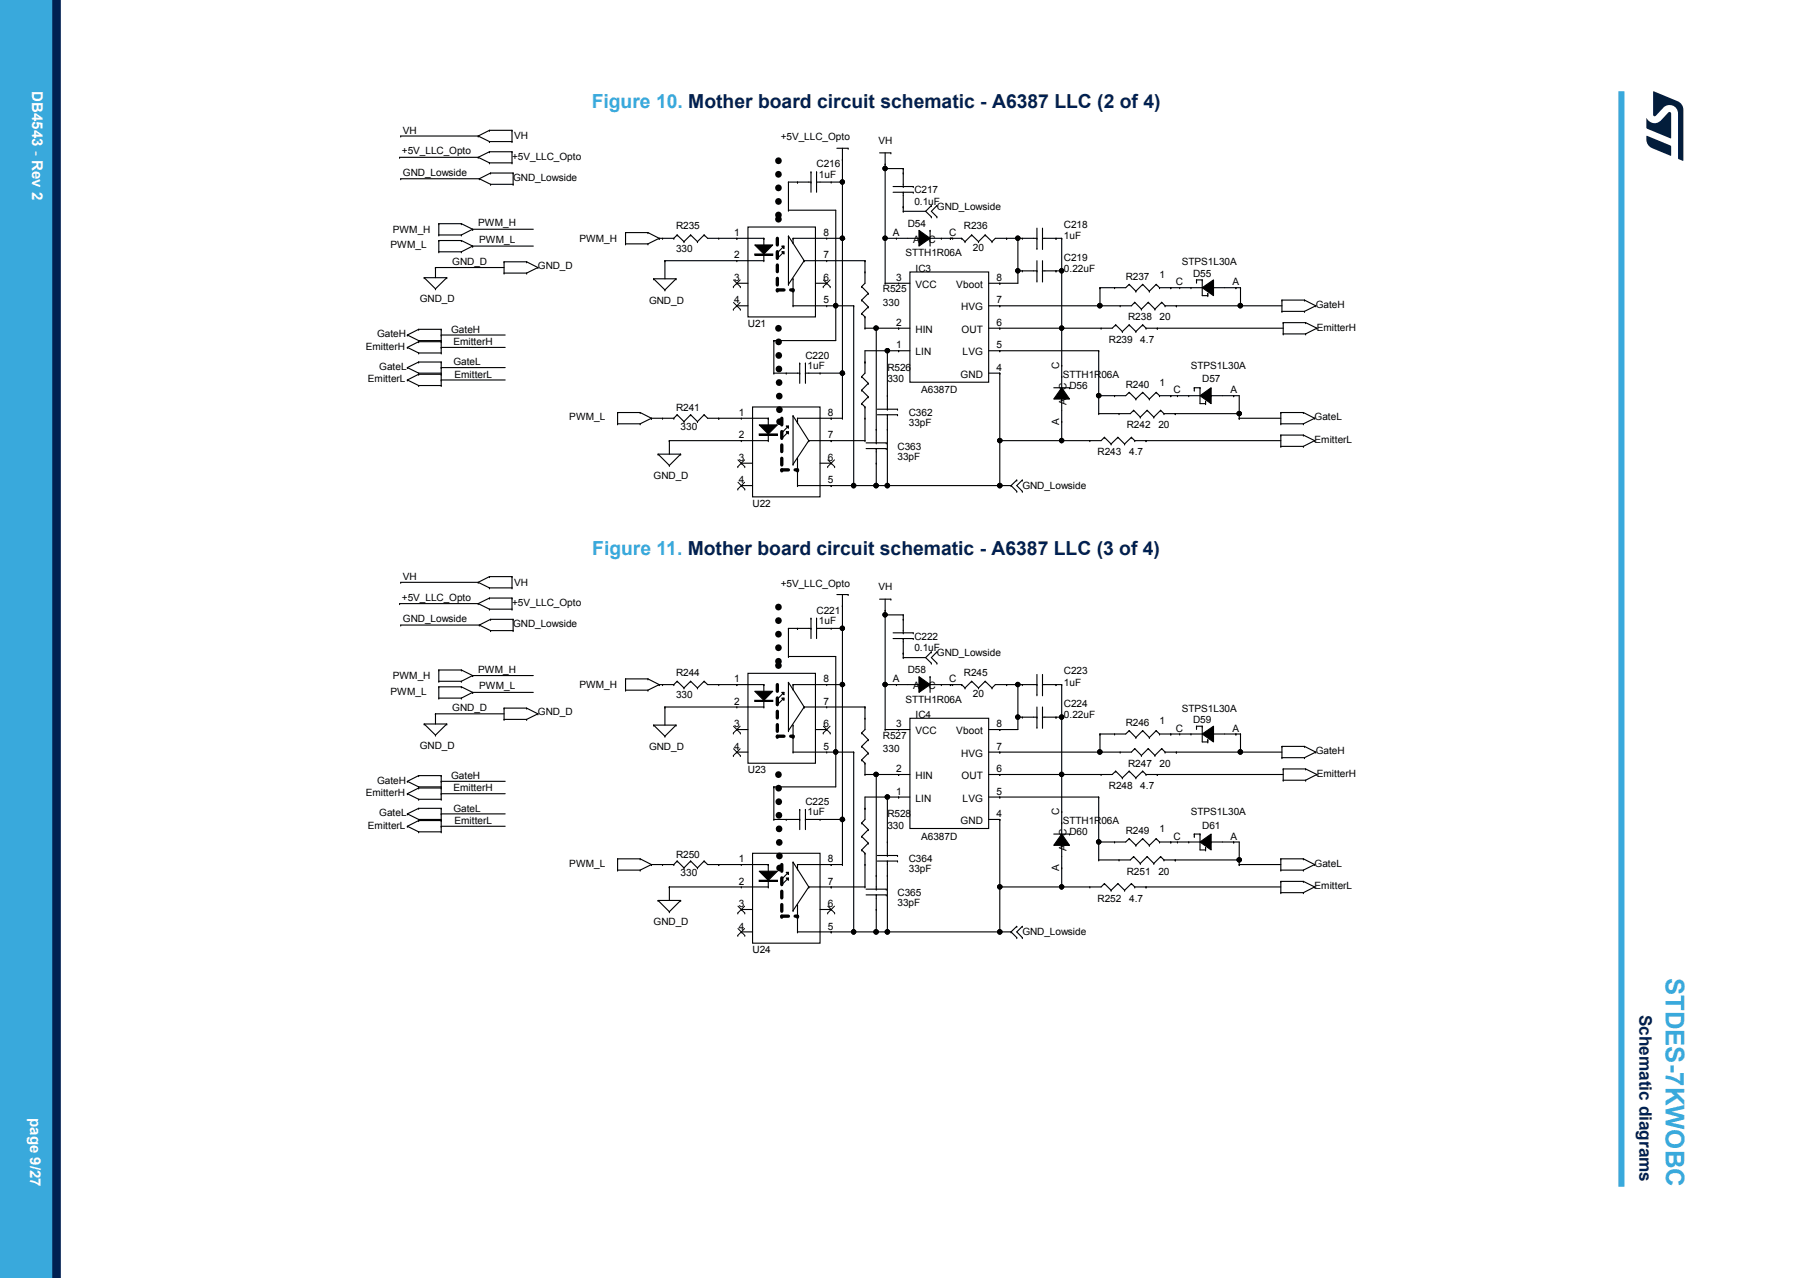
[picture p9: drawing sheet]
<svg xmlns="http://www.w3.org/2000/svg" width="297mm" height="210mm" viewBox="0 0 297 210" stroke-linecap="round" stroke-linejoin="round" font-family="sans-serif">
<path d="M127.9 26.4v9.6M127.9 53.9l.2 15.4M127.9 99.7v9.6M127.9 127.3l.2 15.3" fill="none" stroke="#000" stroke-width="1.1" stroke-dasharray="0 2.2"/>
<g fill="#000" stroke-dasharray="0 2.2">
<circle cx="127.9" cy="36" r=".55"/>
<circle cx="128.1" cy="69.3" r=".55"/>
<circle cx="127.9" cy="109.3" r=".55"/>
<circle cx="128.1" cy="142.6" r=".55"/>
</g>
<g fill="none" stroke="#000" stroke-width=".18">
<path d="M65.7 25.8h.1M65.7 25.8h12.9M65.9 29.4h12.9M65.9 22.4h12.7M65.9 22.4h.1M65.9 29.4h.1M72.1 36.8h.1M72.1 38.6h.1M72.1 39.5h.1M72.1 38.6h3.7M72.1 36.8v1.8M72.1 39.5v1.9"/>
<path d="M72.1 36.8h3.7M72.1 39.5h3.7M75.8 36.8l1.9 .9M75.8 39.5l1.9 .9M75.8 38.6h.1M75.8 36.8h.1M75.8 39.5h.1M77.7 37.7h.1M77.7 37.7h10M77.7 37.7l-1.9 .9M78.6 22.4h.1M78.6 25.8h.1"/>
<path d="M78.6 22.4l1.8 .9M78.6 25.8l1.8 1M78.8 29.4h.1M78.8 29.4l1.8 .9M80.4 21.4l-1.8 1M80.4 24.9l-1.8 .9M80.4 21.4h.1M80.4 23.3h.1M80.4 24.9h.1M80.4 26.8h.1M80.4 21.4h3.8M80.4 24.9h3.8"/>
<path d="M80.4 23.3h3.8M80.4 26.8h3.8M80.6 28.4l-1.8 1M80.6 30.3h3.7M80.6 28.4h.1M80.6 30.3h.1M80.6 28.4h3.7M84.2 21.4h.1M84.2 23.3h.1M84.2 24.9h.1M84.2 26.8h.1M84.2 21.4v1.9"/>
<path d="M84.2 24.9v1.9M84.3 28.4h.1M84.3 30.3h.1M84.3 28.4v1.9M102.8 38.2h3.7M102.8 38.2h.1M102.8 38.2v1.9M106.5 38.2h.1M106.5 38.2l1.8 1M108.3 39.2l-1.8 .9M108.3 39.2h2.4M108.3 39.2h.1"/>
<path d="M108.9 39.2h.1M110.7 39.2h.1M111.3 38.6h.1M111.3 38.6l-.6 .6M111.3 38.6l1.1 1.1M112.4 39.7h.1M113.5 38.6h.1M113.5 38.6l-1.1 1.1M113.5 38.6l1.1 1.1M114.6 39.7h.1M115.7 38.6l.6 .6h9.2M115.7 38.6h.1"/>
<path d="M115.7 38.6l-1.1 1.1M118.1 39.2h.1M121.1 39.2h.1M122.9 37.3h11.1v14.8h-11.1zM125.5 39.2h.1M125.5 39.2v3.6M129.6 34.5h7.8v21.5h-10.2M129.6 38.8l2.6 4M129.6 38.8h.1M129.6 29.9h.1M129.6 34.5h.1M129.6 29.9v4.6"/>
<path d="M129.6 38.8v7.9M129.6 29.9h3.7M130.3 39.2h8.5M130.3 39.2h.1M130.3 39.9h.1M130.3 39.2v.7M131.1 29.9h.1M133.3 29.9h.1M133.3 28.3h.1M133.3 28.3v3.3M134.2 28.3h.1M134.2 29.9h.1"/>
<path d="M134.2 28.3v3.3M134.2 29.9h4.3M135.9 39.2h.1M136.6 29.9h.1M137.5 24.4h1.9M138.5 26.2h.1M138.5 39.2h.1M138.5 29.9h.1M138.5 24.4v44.3M138.8 39.2h.1M139.4 24.4h.1M144.6 25.1h1.8"/>
<path d="M145.5 27h.1M145.5 39.2h.1M145.5 27.7h.1M145.5 25.1v21.4M145.5 39.2h5.5M145.5 27.7h3M146.4 25.1h.1M146.8 31.6h3.3M146.8 30.7h3.3M147.3 39.2h.1M148.5 34.7h3.6M148.5 30.7h.1"/>
<path d="M148.5 31.6h.1M148.5 28.4h.1M148.5 34h.1M148.5 27.7h.1M148.5 34.7h.1M148.5 27.7v3M148.5 31.6v3.1M150.1 31.6h.1M150.1 30.7h.1M151 37.9l1.9 1.3-1.9 1.2zM151 39.2h.1M152.1 34.7l1 .9"/>
<path d="M152.9 37.9h.1M152.9 39.2h5.2M152.9 37.9v2.5M153.1 33.8l-1 .9M153.1 33.8h.1M153.1 35.6h.1M154 35.6h.1M154 33.8h.1M154 33.8l-.9 .9 .9 .9M154.7 39.2h.1M156.2 39.2h.1M156.6 39.2h.1"/>
<path d="M158.1 39.2h.1M158.1 39.2l.5 .5M158.6 39.7h.1M159.7 38.6l1.1 1.1M159.7 38.6h.1M159.7 38.6l-1.1 1.1M160.8 39.7h.1M161.9 38.6h.1M161.9 38.6l-1.1 1.1M161.9 38.6l1.1 1.1M163 39.7h.1M165.4 39.2h.1"/>
<path d="M167.3 39.2h.1M167.3 39.2v7.3h-4.8M168 39.2h.1M170.4 39.2h-6.8l-.6 .5M170.4 39.2h.1M170.4 37.5v3.3M171.3 39.2h.1M171.3 37.5v3.3M171.3 39.2h3.2M173.6 39.2h.1M174.5 39.2h.1M174.5 39.2v24.5"/>
<path d="M67 55.1h.1M67 57.1h.1M67 55.1l1.8 .9M67 57.1l1.8 .9M68.8 54.1l-1.8 1M68.8 56.1l-1.8 1M68.8 59.5l-1.8 .9M68.8 54.1h.1M68.8 56h.1M68.8 56.1h.1M68.8 58h.1M68.8 59.5h.1"/>
<path d="M68.8 54.1h3.7M68.8 56.1h3.7M68.8 59.5h3.7M68.8 56h3.7M68.8 58h3.7M69.7 45.6h3.7M69.7 45.6h.1M69.7 45.6l1.9 1.9M71.6 47.5h.1M71.6 44h.1M71.6 44v1.6M71.6 44h11.2"/>
<path d="M72.1 41.4h.1M72.1 41.4h3.7M72.5 54.1h.1M72.5 56h.1M72.5 56.1h.1M72.5 58h.1M72.5 59.5h.1M72.5 55.1h.1M72.5 57.1h.1M72.5 54.1v1.9M72.5 56.1v1.9M72.5 59.5v1.8"/>
<path d="M72.5 55.1h10.5M72.5 57.1h10.5M73.4 45.6h.1M73.4 45.6l-1.8 1.9M75.8 41.4h.1M77.7 40.4h.1M77.7 40.4h10M77.7 40.4l-1.9 1M82.8 44.9h3.8M82.8 44.9h.1M82.8 43h.1M82.8 43v1.9"/>
<path d="M82.8 43h3.8M86.6 44.9h.1M86.6 43h.1M86.6 43l1.8 1M88.4 44h.1M88.4 44l-1.8 .9M102.8 40.1h.1M102.8 40.1h3.7M106.5 40.1h.1M107.4 45.8h3.7M107.4 45.8h.1M107.4 45.8l1.9 1.8"/>
<path d="M109.3 47.6h.1M109.3 42.8h.1M109.3 42.8v3M109.3 42.8h16.2M111.1 45.8h.1M111.1 45.8l-1.8 1.8M121.1 46.5h1.8M121.1 50.3h1.8M121.1 46.5h.1M121.1 50.3h.1M121.1 42.8h.1M124.1 40.3h2.9l-1.5 1.4z"/>
<path d="M124.1 41.7h2.9v.2h-2.9zM124.1 41.8h2.9M125.5 42.8h.1M127.2 56h.1M127.2 56v5.3M127.8 42.5h.1M127.8 41.6h.1M128.5 40.4h.4v.4zM128.5 41.4h.4v.3zM128.9 41.4l-1.1 1.1M128.9 40.4l-1.1 1.2M129.6 46.7h.1"/>
<path d="M130.3 50.3h10M130.3 50.3h.1M130.3 45.8h.1M130.3 45.8v4.5M131.4 59.7h.1M131.4 59.7v3.3M132.2 42.8h.1M132.2 42.8h10M132.2 42.8l-2.6 3.9M132.4 59.7h.1M132.4 59.7v3.3M134 46.5h1.9"/>
<path d="M135.9 42.8h.1M135.9 46.5h.1M135.9 50.3h.1M137.4 50.3h.1M140.3 50.3h.1M140.3 50.3v29.5M141.6 47.1h.1M141.6 49.3h.1M141.6 51.5h.1M141.6 47.1l1.1 1.1M141.6 49.3l1.1 1.1M141.6 51.5l.6 .6"/>
<path d="M142.2 52.1h.1M142.2 44.7h.1M142.2 53.9h.1M142.2 59.5h.1M142.2 42.8h.1M142.2 53.9h7.4M142.2 42.8v3.7l-.6 .6M142.2 52.1v1.8M142.7 48.2h.1M142.7 50.4h.1M142.7 48.2l-1.1 1.1M142.7 50.4l-1.1 1.1"/>
<path d="M144 53.9h.1M144 53.9v18.9M145.5 46.5h.1M145.5 46.5h4.1M145.8 57.6h.1M145.8 57.6v9.6M147.7 57.6h.1M147.7 53.9h.1M147.7 46.5h.1M149.6 44.7h12.9v18.1h-12.9zM149.6 57.6h-7.4v3.7l-.6 .6M162.5 57.6h18.1"/>
<path d="M164.3 46.5h.1M164.3 57.6h.1M164.3 53.9h.1M164.3 50.3h.1M167.3 44.5h3.1M167.3 44.5h.1M168 44.5h.1M170.4 46.2h.1M170.4 44.5h.1M170.4 40.8h.1M170.4 42.8v3.4M171.3 44.5h.1"/>
<path d="M171.3 46.2h.1M171.3 40.8h.1M171.3 42.8v3.4M171.3 44.5h3.2M173.6 44.5h.1M174.5 44.5h.1M174.5 53.9h.1M180.6 57.6h.1M180.6 57.6v10.4M180.8 47.3h.1M180.8 50.3h.1M180.8 47.3v3"/>
<path d="M181 53.9h.1M183.2 47.3h.1M183.4 53.4l-.6 .5h-20.3M183.4 53.4h.1M183.4 53.4l1.1 1.1M184.1 50.3h.1M184.5 54.5h.1M185.6 53.4l-1.1 1.1M185.6 53.4h.1M185.6 46.7h.1M185.6 53.4l1.1 1.1M185.6 46.7l1.1 1.1"/>
<path d="M185.6 46.7l-.6 .6h-4.2M186.5 49.7l-.5 .6h-23.5M186.5 49.7h.1M186.5 49.7l1.1 1.1M186.7 54.5h.1M186.7 47.8h.1M187.6 50.8h.1M187.8 53.4h.1M187.8 46.7h.1M187.8 53.4l.6 .5M187.8 46.7l1.1 1.1M187.8 53.4l-1.1 1.1"/>
<path d="M187.8 46.7l-1.1 1.1M188.4 53.9h.1M188.4 53.9h22.5M188.7 49.7h.1M188.7 49.7l1.1 1.1M188.7 49.7l-1.1 1.1M188.9 47.8h.1M189.8 50.8h.1M190 46.7h.1M190 46.7l.6 .6M190 46.7l-1.1 1.1M190.2 53.9h.1"/>
<path d="M190.6 47.3h.1M190.6 47.3h7M190.9 49.7l-1.1 1.1M190.9 49.7h.1M190.9 49.7l.6 .6M191.5 50.3h.1M191.5 50.3h19.2M192.4 47.3h.1M193.3 50.3h.1M193.9 47.3h.1M195.7 47.3h.1M196.7 46h.9"/>
<path d="M196.7 46h.1M196.7 46.4h.1M196.7 46v.4M197.6 47.3l1.9-1.3v2.6zM197.6 46h.1M197.6 46v2.6h.9M198.5 48.6h.1M198.5 48.2h.1M198.5 48.2v.4M199.5 47.3h.1M199.5 47.3h4.4M203.1 47.3h.1"/>
<path d="M203.9 47.3h.1M203.9 50.3h.1M203.9 47.3v3M210.7 51.2h3.7M210.7 51.2h.1M210.7 49.3h.1M210.7 49.3v1.9M210.7 49.3h3.7M210.9 54.9h3.7M210.9 54.9h.1M210.9 53h.1M210.9 53v1.9"/>
<path d="M210.9 53h3.7M214.4 51.2h.1M214.4 49.3h.1M214.4 49.3l1.9 1M214.6 54.9h.1M214.6 53h.1M214.6 53l1.8 .9M216.3 50.3h.1M216.3 50.3l-1.9 .9M216.4 53.9h.1M216.4 53.9l-1.8 1M67 60.4h.1"/>
<path d="M67 62.4h.1M67 60.4l1.8 .9M67 62.4l1.8 1M68.8 61.5l-1.8 .9M68.8 61.3h.1M68.8 61.5h.1M68.8 63.4h.1M68.8 61.5h3.7M68.8 61.3h3.7M68.8 63.4h3.7M72.5 61.3h.1M72.5 61.5h.1"/>
<path d="M72.5 63.4h.1M72.5 60.4h.1M72.5 62.4h.1M72.5 61.5v1.9M72.5 60.4h10.5M72.5 62.4h10.5M101.5 67.8h.1M101.5 69.6h.1M101.5 69.6h3.7M101.5 67.8v1.8M101.5 67.8h3.7M105.2 69.6h.1"/>
<path d="M105.2 67.8h.1M105.2 67.8l1.9 .9M107.1 68.7l-1.9 .9M107.1 68.7h.1M107.1 68.7h3.6M108.2 74.6h3.7M108.2 74.6h.1M108.2 74.6l1.8 1.9M108.9 68.7h.1M110 72.4h16.3M110 76.5h.1M110 72.4h.1"/>
<path d="M110 72.4v2.2M110.7 68.7h.1M111.3 68.2h.1M111.3 68.2l-.6 .5M111.3 68.2l1.1 1.1M111.9 74.6h.1M111.9 74.6l-1.9 1.9M112.4 69.3h.1M113.5 68.2h.1M113.5 68.2l-1.1 1.1M113.5 68.2l1.1 1.1M114.6 69.3h.1"/>
<path d="M115.7 68.2l.6 .5h10M115.7 68.2h.1M115.7 68.2l-1.1 1.1M118.1 68.7h.1M121.8 68.7h.1M121.8 76.1h.1M121.8 79.8h.1M121.8 72.4h.1M121.8 79.8h1.9M121.8 76.1h1.9M123.7 66.9h11.1v14.7h-11.1zM124.8 69.8h3l-1.5 1.5z"/>
<path d="M124.8 71.3h3v.2h-3zM124.8 71.4h3M126.3 68.7h.1M126.3 72.4h.1M126.3 68.7v3.7M127.2 61.3h4.2M127.2 61.3h.1M128.5 72h.1M128.5 71.1h.1M129.2 70h.4v.4zM129.2 70.9h.4v.4zM129.2 61.3h.1"/>
<path d="M129.6 70.9l-1.1 1.1M129.6 70l-1.1 1.1M130.3 68.3l2.6 4.1M130.3 68.3h.1M130.3 76.3h.1M130.3 68.3v8M131.1 68.7h.1M131.1 69.5h.1M131.1 79.8h.1M131.1 75.4h.1M131.1 68.7v.8M131.1 75.4v4.4"/>
<path d="M131.1 68.7h7.4M131.1 79.8h35.1M131.4 61.3h.1M132.4 61.3h6.4M132.4 61.3h.1M132.9 72.4h.1M132.9 72.4h9.3M132.9 72.4l-2.6 3.9M134.8 61.3h.1M134.8 76.1h1.8M136.6 72.4h.1M136.6 76.1h.1"/>
<path d="M136.6 79.8h.1M136.6 68.7h.1M138.5 61.3h.1M138.5 68.7h.1M138.8 61.3h.1M140.3 79.8h.1M141.6 61.9h.1M141.6 64.1h.1M141.6 66.3h.1M141.6 61.9l1.1 1.1M141.6 64.1l1.1 1.1M141.6 66.3l.6 .6"/>
<path d="M142.2 66.9h.1M142.2 68.7h.1M142.2 72.4h.1M142.2 66.9v5.5M142.4 73.7h3.3M142.4 72.8h3.3M142.7 63h.1M142.7 65.2h.1M142.7 63l-1.1 1.1M142.7 65.2l-1.1 1.1M144 72.8h.1M144 73.7h.1"/>
<path d="M144 70.6h.1M144 76.1h.1M144 79.8h.1M144 73.7v6.1M144.2 68.2h3.3M144.2 67.2h3.3M145.7 73.7h.1M145.7 72.8h.1M145.8 67.2h.1M145.8 68.2h.1M145.8 65h.1M145.8 70.6h.1"/>
<path d="M145.8 79.8h.1M145.8 68.2v11.6M147.5 68.2h.1M147.5 67.2h.1M162.5 61.3h1.8M164.3 61.3h.1M164.3 79.8h.1M164.3 61.3v18.5M166.2 79.8h.1M166.2 79.8l.9 .9M167.1 78.9h.1M167.1 78.9l-.9 .9"/>
<path d="M168 78.9h.1M168 78.9l-.9 .9 .9 .9M173.2 63.7h2.6M174.5 63.7l1.3 1.9h-2.6zM174.5 65.6h.1M174.5 61.9h.1M174.5 69.3h.1M174.5 60h.1M174.5 72.4h.1M174.5 72.6h.1M174.5 65.6v7M175.8 63.7h.1"/>
<path d="M179.1 72.4h.1M180.6 65h.1M180.6 68h.1M181.5 71.9l-.5 .5h-16.7M181.5 71.9h.1M181.5 71.9l1.1 1.1M182.6 73h.1M183.2 65h.1M183.7 71.9l-1.1 1.1M183.7 71.9h.1M183.7 71.9l1.1 1.1M183.9 68h.1"/>
<path d="M184.8 73h.1M185.6 64.5h.1M185.6 64.5l1.1 1.1M185.6 64.5l-.6 .5h-4.4M186 71.9l-1.2 1.1M186 71.9h.1M186 71.9l.5 .5M186.3 67.4l-.5 .6h-5.2M186.3 67.4h.1M186.3 67.4l1.1 1.1M186.5 72.4h.1M186.5 72.4h24"/>
<path d="M186.7 65.6h.1M187.4 68.5h.1M187.8 64.5h.1M187.8 64.5l1.1 1.1M187.8 64.5l-1.1 1.1M188.4 72.4h.1M188.5 67.4l-1.1 1.1M188.5 67.4h.1M188.5 67.4l1.1 1.1M188.9 65.6h.1M189.6 68.5h.1M190 64.5h.1"/>
<path d="M190 64.5l.6 .5M190 64.5l-1.1 1.1M190.6 65h.1M190.6 65h6.6M190.8 67.4h.1M190.8 67.4l.5 .6M190.8 67.4l-1.2 1.1M191.3 68h.1M191.3 68h12.4M192.4 65h.1M193.2 68h.1M193.5 65h.1"/>
<path d="M195.4 65h.1M196.3 63.7h.1M196.3 64.1h.1M196.3 63.7v.4M196.3 63.7h.9M197.2 65l1.9-1.3v2.6zM197.2 63.7h.1M197.2 63.7v2.6h.9M198.1 66.3h.1M198.1 65.9h.1M198.1 65.9v.4M199.1 65h.1"/>
<path d="M199.1 65h4.6v3.7M202.8 65h.1M203.7 68h.1M203.7 68.7h.1M203.7 68.7h6.8M210.5 69.6h3.7M210.5 73.3h3.7M210.5 69.6h.1M210.5 67.8h.1M210.5 73.3h.1M210.5 71.5h.1M210.5 67.8h3.7"/>
<path d="M210.5 67.8v1.8M210.5 71.5v1.8M210.5 71.5h3.7M214.2 69.6h.1M214.2 67.8h.1M214.2 73.3h.1M214.2 71.5h.1M214.2 67.8l1.9 .9M214.2 71.5l1.9 .9M216.1 68.7h.1M216.1 72.4h.1M216.1 68.7l-1.9 .9"/>
<path d="M216.1 72.4l-1.9 .9M65.7 99.2h.1M65.7 99.2h12.9M65.9 95.7h12.7M65.9 95.7h.1M78.6 95.7h.1M78.6 99.2h.1M78.6 95.7l1.8 .9M78.6 99.2l1.8 .9M80.4 94.7l-1.8 1M80.4 98.3l-1.8 .9M80.4 94.7h.1"/>
<path d="M80.4 96.6h.1M80.4 98.3h.1M80.4 94.7h3.8M80.4 98.3h3.8M80.4 96.6h3.8M84.2 94.7h.1M84.2 96.6h.1M84.2 98.3h.1M84.2 94.7v1.9M84.2 98.3v1.8M137.5 97.7h1.9M138.5 99.6h.1"/>
<path d="M138.5 97.7v44.4M139.4 97.7h.1M144.6 98.5h1.8M145.5 98.5v21.4M146.4 98.5h.1M167.1 80.7h.1M168 80.7h.1M65.9 102.7h12.9M65.9 102.7h.1M69.7 119h3.7M69.7 119h.1M69.7 119l1.9 1.8"/>
<path d="M71.6 117.3h.1M71.6 117.3v1.7M71.6 117.3h11.2M72.1 110.1h.1M72.1 111.9h.1M72.1 112.9h.1M72.1 114.7h.1M72.1 110.1v1.8M72.1 112.9v1.8M72.1 111.9h3.7M72.1 114.7h3.7M72.1 110.1h3.7"/>
<path d="M72.1 112.9h3.7M73.4 119h.1M73.4 119l-1.8 1.8M75.8 110.1l1.9 .9M75.8 112.9l1.9 .9M75.8 111.9h.1M75.8 110.1h.1M75.8 114.7h.1M75.8 112.9h.1M77.7 111h.1M77.7 113.8h.1M77.7 111h10"/>
<path d="M77.7 113.8h10M77.7 111l-1.9 .9M77.7 113.8l-1.9 .9M78.8 102.7h.1M78.8 102.7l1.8 .9M80.4 100.1h.1M80.4 100.1h3.8M80.6 101.8l-1.8 .9M80.6 103.6h3.7M80.6 101.8h.1M80.6 103.6h.1M80.6 101.8h3.7"/>
<path d="M82.8 118.2h3.8M82.8 118.2h.1M82.8 116.4h.1M82.8 116.4v1.8M82.8 116.4h3.8M84.2 100.1h.1M84.3 101.8h.1M84.3 103.6h.1M84.3 101.8v1.8M86.6 118.2h.1M86.6 116.4h.1M86.6 116.4l1.8 .9"/>
<path d="M88.4 117.3h.1M88.4 117.3l-1.8 .9M102.8 111.6h3.7M102.8 111.6h.1M102.8 113.4h.1M102.8 111.6v1.8M102.8 113.4h3.7M106.5 113.4h.1M106.5 111.6h.1M106.5 111.6l1.8 .9M107.4 119.1h3.7M107.4 119.1h.1"/>
<path d="M107.4 119.1l1.9 1.9M108.3 112.5l-1.8 .9M108.3 112.5h2.4M108.3 112.5h.1M108.9 112.5h.1M109.3 116.2h.1M109.3 116.2v2.9M109.3 116.2h16.2M110.7 112.5h.1M111.1 119.1h.1M111.1 119.1l-1.8 1.9M111.3 111.9h.1"/>
<path d="M111.3 111.9l-.6 .6M111.3 111.9l1.1 1.1M112.4 113h.1M113.5 111.9h.1M113.5 111.9l-1.1 1.1M113.5 111.9l1.1 1.1M114.6 113h.1M115.7 111.9l.6 .6h9.2M115.7 111.9h.1M115.7 111.9l-1.1 1.1M118.1 112.5h.1M121.1 119.9h1.8"/>
<path d="M121.1 112.5h.1M121.1 119.9h.1M121.1 116.2h.1M122.9 110.6h11.1v14.8h-11.1zM124.1 113.6h2.9l-1.5 1.5zM124.1 115.1h2.9v.2h-2.9zM124.1 115.2h2.9M125.5 112.5h.1M125.5 116.2h.1M125.5 112.5v3.7M127.8 115.8h.1M127.8 114.9h.1"/>
<path d="M128.5 113.8h.4v.4zM128.5 114.7h.4v.4zM128.9 114.7l-1.1 1.1M128.9 113.8l-1.1 1.1M129.6 107.9h7.8v21.4h-10.2M129.6 112.1l2.6 4.1M129.6 112.1h.1M129.6 103.3h.1M129.6 107.9h.1M129.6 103.3v4.6M129.6 112.1v8M129.6 103.3h3.7"/>
<path d="M130.3 112.5h8.5M130.3 112.5h.1M130.3 113.2h.1M130.3 119.1h.1M130.3 112.5v.7M130.3 119.1v4.5M131.1 103.3h.1M132.2 116.2h.1M132.2 116.2h10M132.2 116.2l-2.6 3.9M133.3 103.3h.1M133.3 101.6h.1"/>
<path d="M133.3 101.6v3.3M134 119.9h1.9M134.2 101.6h.1M134.2 103.3h.1M134.2 101.6v3.3M134.2 103.3h4.3M135.9 116.2h.1M135.9 119.9h.1M135.9 112.5h.1M136.6 103.3h.1M138.5 112.5h.1M138.5 103.3h.1"/>
<path d="M138.8 112.5h.1M142.2 118h.1M142.2 116.2h.1M142.2 116.2v3.7l-.6 .5M145.5 100.3h.1M145.5 119.9h.1M145.5 112.5h.1M145.5 101h.1M145.5 112.5h5.5M145.5 119.9h4.1M145.5 101h3M146.8 104.9h3.3"/>
<path d="M146.8 104h3.3M147.3 112.5h.1M147.7 119.9h.1M148.5 108.1h3.6M148.5 104h.1M148.5 104.9h.1M148.5 101.8h.1M148.5 107.3h.1M148.5 101h.1M148.5 108.1h.1M148.5 101v3M148.5 104.9v3.2"/>
<path d="M149.6 118h12.9v18.1h-12.9zM150.1 104.9h.1M150.1 104h.1M151 111.2l1.9 1.3-1.9 1.3zM151 112.5h.1M152.1 108.1l1 .9M152.9 111.2h.1M152.9 111.2v2.6M152.9 112.5h5.2M153.1 107.1l-1 1M153.1 107.1h.1M153.1 109h.1"/>
<path d="M154 109h.1M154 107.1h.1M154 107.1l-.9 1 .9 .9M154.7 112.5h.1M156.2 112.5h.1M156.6 112.5h.1M158.1 112.5h.1M158.1 112.5l.5 .5M158.6 113h.1M159.7 111.9l1.1 1.1M159.7 111.9h.1M159.7 111.9l-1.1 1.1"/>
<path d="M160.8 113h.1M161.9 111.9h.1M161.9 111.9l-1.1 1.1M161.9 111.9l1.1 1.1M163 113h.1M164.3 119.9h.1M165.4 112.5h.1M167.3 117.8h3.1M167.3 117.8h.1M167.3 112.5h.1M167.3 112.5v7.4h-4.8M168 117.8h.1"/>
<path d="M168 112.5h.1M170.4 112.5h-6.8l-.6 .5M170.4 119.5h.1M170.4 117.8h.1M170.4 114.2h.1M170.4 112.5h.1M170.4 110.8v3.4M170.4 116.2v3.3M171.3 117.8h.1M171.3 119.5h.1M171.3 112.5h.1M171.3 114.2h.1"/>
<path d="M171.3 110.8v3.4M171.3 116.2v3.3M171.3 112.5h3.2M171.3 117.8h3.2M173.6 117.8h.1M173.6 112.5h.1M174.5 112.5h.1M174.5 117.8h.1M174.5 112.5v24.6M196.7 119.3h.9M196.7 119.3h.1M196.7 119.7h.1"/>
<path d="M196.7 119.3v.4M197.6 119.3h.1M197.6 119.3v2.6h.9M67 128.4h.1M67 130.4h.1M67 133.7h.1M67 135.8h.1M67 128.4l1.8 .9M67 130.4l1.8 .9M67 133.7l1.8 1M67 135.8l1.8 .9M68.8 127.4l-1.8 1"/>
<path d="M68.8 129.5l-1.8 .9M68.8 132.8l-1.8 .9M68.8 134.8l-1.8 1M68.8 127.4h.1M68.8 129.3h.1M68.8 129.5h.1M68.8 131.3h.1M68.8 132.8h.1M68.8 134.7h.1M68.8 134.8h.1M68.8 136.7h.1M68.8 127.4h3.7"/>
<path d="M68.8 129.5h3.7M68.8 132.8h3.7M68.8 134.8h3.7M68.8 129.3h3.7M68.8 131.3h3.7M68.8 134.7h3.7M68.8 136.7h3.7M71.6 120.8h.1M72.5 127.4h.1M72.5 129.3h.1M72.5 129.5h.1M72.5 131.3h.1"/>
<path d="M72.5 132.8h.1M72.5 134.7h.1M72.5 134.8h.1M72.5 136.7h.1M72.5 128.4h.1M72.5 130.4h.1M72.5 133.7h.1M72.5 135.8h.1M72.5 127.4v1.9M72.5 129.5v1.8M72.5 132.8v1.9M72.5 134.8v1.9"/>
<path d="M72.5 128.4h10.5M72.5 130.4h10.5M72.5 133.7h10.5M72.5 135.8h10.5M109.3 121h.1M121.1 123.6h1.8M121.1 123.6h.1M127.2 134.7h4.2M127.2 134.7h.1M127.2 129.3h.1M127.2 129.3v5.4M129.2 134.7h.1"/>
<path d="M129.6 120.1h.1M130.3 123.6h10M130.3 123.6h.1M131.4 134.7h.1M131.4 133h.1M131.4 133v3.3M132.4 134.7h6.4M132.4 133h.1M132.4 134.7h.1M132.4 133v3.3M134.8 134.7h.1M135.9 123.6h.1"/>
<path d="M137.4 123.6h.1M138.5 134.7h.1M138.8 134.7h.1M140.3 123.6h.1M140.3 123.6v29.5M141.6 120.4h.1M141.6 122.6h.1M141.6 124.9h.1M141.6 135.2h.1M141.6 137.4h.1M141.6 139.7h.1M141.6 120.4l1.1 1.2"/>
<path d="M141.6 122.6l1.1 1.2M141.6 124.9l.6 .5M141.6 135.2l1.1 1.1M141.6 137.4l1.1 1.1M141.6 139.7l.6 .5M142.2 125.4h.1M142.2 127.3h.1M142.2 132.8h.1M142.2 125.4v1.9M142.2 127.3h7.4M142.7 121.6h.1M142.7 123.8h.1"/>
<path d="M142.7 136.3h.1M142.7 138.5h.1M142.7 121.6l-1.1 1M142.7 123.8l-1.1 1.1M142.7 136.3l-1.1 1.1M142.7 138.5l-1.1 1.2M144 127.3h.1M144 127.3v18.8M145.8 138.4h.1M145.8 131h.1M145.8 131v9.6M147.7 131h.1"/>
<path d="M147.7 127.3h.1M149.6 131h-7.4v3.7l-.6 .5M162.5 134.7h1.8M162.5 131h18.1M164.3 131h.1M164.3 127.3h.1M164.3 123.6h.1M164.3 134.7h.1M164.3 134.7v18.4M173.2 137.1h2.6M174.5 137.1l1.3 1.8h-2.6zM174.5 138.9h.1"/>
<path d="M174.5 135.2h.1M174.5 133.4h.1M174.5 127.3h.1M174.5 138.9v7M175.8 137.1h.1M180.6 138.4h.1M180.6 131h.1M180.6 131v10.3M180.8 120.6h.1M180.8 123.6h.1M180.8 120.6v3M181 127.3h.1"/>
<path d="M183.2 138.4h.1M183.2 120.6h.1M183.4 126.7l-.6 .6h-20.3M183.4 126.7h.1M183.4 126.7l1.1 1.1M184.1 123.6h.1M184.5 127.8h.1M185.6 126.7l-1.1 1.1M185.6 137.8h.1M185.6 126.7h.1M185.6 120.1h.1M185.6 137.8l1.1 1.1"/>
<path d="M185.6 126.7l1.1 1.1M185.6 120.1l1.1 1.1M185.6 137.8l-.6 .6h-4.4M185.6 120.1l-.6 .5h-4.2M186.5 123l-.5 .6h-23.5M186.5 123h.1M186.5 123l1.1 1.1M186.7 138.9h.1M186.7 127.8h.1M186.7 121.2h.1M187.6 124.1h.1M187.8 137.8h.1"/>
<path d="M187.8 126.7h.1M187.8 120.1h.1M187.8 137.8l1.1 1.1M187.8 126.7l.6 .6M187.8 120.1l1.1 1.1M187.8 137.8l-1.1 1.1M187.8 126.7l-1.1 1.1M187.8 120.1l-1.1 1.1M188.4 127.3h.1M188.4 127.3h22.5M188.7 123h.1M188.7 123l1.1 1.1"/>
<path d="M188.7 123l-1.1 1.1M188.9 138.9h.1M188.9 121.2h.1M189.8 124.1h.1M190 137.8h.1M190 120.1h.1M190 137.8l.6 .6M190 120.1l.6 .5M190 137.8l-1.1 1.1M190 120.1l-1.1 1.1M190.2 127.3h.1M190.6 138.4h.1"/>
<path d="M190.6 120.6h.1M190.6 138.4h6.6M190.6 120.6h7M190.9 123l-1.1 1.1M190.9 123h.1M190.9 123l.6 .6M191.5 123.6h.1M191.5 123.6h19.2M192.4 138.4h.1M192.4 120.6h.1M193.3 123.6h.1M193.5 138.4h.1"/>
<path d="M193.9 120.6h.1M195.4 138.4h.1M195.7 120.6h.1M196.3 137.1h.1M196.3 137.4h.1M196.3 137.1v.3M196.3 137.1h.9M197.2 138.4l1.9-1.3v2.6zM197.2 137.1h.1M197.2 137.1v2.6h.9M197.6 120.6l1.9-1.3v2.6zM198.1 139.7h.1"/>
<path d="M198.1 139.3h.1M198.1 139.3v.4M198.5 121.9h.1M198.5 121.6h.1M198.5 121.6v.3M199.1 138.4h.1M199.1 138.4h4.6v3.7M199.5 120.6h.1M199.5 120.6h4.4M202.8 138.4h.1M203.1 120.6h.1M203.9 120.6h.1"/>
<path d="M203.9 123.6h.1M203.9 120.6v3M210.7 124.5h3.7M210.7 124.5h.1M210.7 122.6h.1M210.7 122.6v1.9M210.7 122.6h3.7M210.9 128.2h3.7M210.9 128.2h.1M210.9 126.4h.1M210.9 126.4v1.8M210.9 126.4h3.7"/>
<path d="M214.4 124.5h.1M214.4 122.6h.1M214.4 122.6l1.9 1M214.6 128.2h.1M214.6 126.4h.1M214.6 126.4l1.8 .9M216.3 123.6h.1M216.3 123.6l-1.9 .9M216.4 127.3h.1M216.4 127.3l-1.8 .9M101.5 141.1h.1M101.5 143h.1"/>
<path d="M101.5 141.1v1.9M101.5 143h3.7M101.5 141.1h3.7M105.2 143h.1M105.2 141.1h.1M105.2 141.1l1.9 1M107.1 142.1l-1.9 .9M107.1 142.1h.1M107.1 142.1h3.6M108.2 148h3.7M108.2 148h.1M108.2 148l1.8 1.8"/>
<path d="M108.9 142.1h.1M110 145.7h16.3M110 149.8h.1M110 145.7h.1M110 145.7v2.3M110.7 142.1h.1M111.3 141.5h.1M111.3 141.5l-.6 .6M111.3 141.5l1.1 1.1M111.9 148h.1M111.9 148l-1.9 1.8M112.4 142.6h.1"/>
<path d="M113.5 141.5h.1M113.5 141.5l-1.1 1.1M113.5 141.5l1.1 1.1M114.6 142.6h.1M115.7 141.5l.6 .6h10M115.7 141.5h.1M115.7 141.5l-1.1 1.1M118.1 142.1h.1M121.8 142.1h.1M121.8 149.4h.1M121.8 153.1h.1M121.8 145.7h.1"/>
<path d="M121.8 153.1h1.9M121.8 149.4h1.9M123.7 140.2h11.1v14.8h-11.1zM124.8 143.2h3l-1.5 1.4zM124.8 144.6h3v.2h-3zM124.8 144.7h3M126.3 142.1h.1M126.3 145.7h.1M126.3 142.1v3.6M128.5 145.4h.1M128.5 144.5h.1M129.2 143.3h.4v.4z"/>
<path d="M129.2 144.3h.4v.3zM129.6 144.3l-1.1 1.1M129.6 143.3l-1.1 1.2M130.3 141.7l2.6 4M130.3 141.7h.1M130.3 149.6h.1M130.3 141.7v7.9M131.1 142.1h.1M131.1 142.8h.1M131.1 153.1h.1M131.1 148.7h.1M131.1 142.1v.7"/>
<path d="M131.1 148.7v4.4M131.1 142.1h7.4M131.1 153.1h35.1M132.9 145.7h.1M132.9 145.7h9.3M132.9 145.7l-2.6 3.9M134.8 149.4h1.8M136.6 145.7h.1M136.6 149.4h.1M136.6 153.1h.1M136.6 142.1h.1M138.5 142.1h.1"/>
<path d="M140.3 153.1h.1M142.2 140.2h.1M142.2 142.1h.1M142.2 145.7h.1M142.2 140.2v5.5M142.4 147h3.3M142.4 146.1h3.3M144 146.1h.1M144 147h.1M144 143.9h.1M144 149.4h.1M144 153.1h.1"/>
<path d="M144 147v6.1M144.2 141.5h3.3M144.2 140.6h3.3M145.7 147h.1M145.7 146.1h.1M145.8 140.6h.1M145.8 141.5h.1M145.8 143.9h.1M145.8 153.1h.1M145.8 141.5v11.6M147.5 141.5h.1M147.5 140.6h.1"/>
<path d="M164.3 153.1h.1M166.2 153.1h.1M166.2 153.1l.9 1M167.1 152.2h.1M167.1 154.1h.1M167.1 152.2l-.9 .9M168 154.1h.1M168 152.2h.1M168 152.2l-.9 .9 .9 1M174.5 142.6h.1M174.5 145.7h.1M174.5 145.9h.1"/>
<path d="M179.1 145.7h.1M180.6 141.3h.1M181.5 145.2l-.5 .5h-16.7M181.5 145.2h.1M181.5 145.2l1.1 1.1M182.6 146.3h.1M183.7 145.2l-1.1 1.1M183.7 145.2h.1M183.7 145.2l1.1 1.1M183.9 141.3h.1M184.8 146.3h.1M186 145.2l-1.2 1.1"/>
<path d="M186 145.2h.1M186 145.2l.5 .5M186.3 140.8l-.5 .5h-5.2M186.3 140.8h.1M186.3 140.8l1.1 1.1M186.5 145.7h.1M186.5 145.7h24M187.4 141.9h.1M188.4 145.7h.1M188.5 140.8l-1.1 1.1M188.5 140.8h.1M188.5 140.8l1.1 1.1"/>
<path d="M189.6 141.9h.1M190.8 140.8h.1M190.8 140.8l.5 .5M190.8 140.8l-1.2 1.1M191.3 141.3h.1M191.3 141.3h12.4M193.2 141.3h.1M203.7 141.3h.1M203.7 142.1h.1M203.7 142.1h6.8M210.5 143h3.7M210.5 146.7h3.7"/>
<path d="M210.5 143h.1M210.5 141.1h.1M210.5 146.7h.1M210.5 144.8h.1M210.5 141.1v1.9M210.5 144.8v1.9M210.5 141.1h3.7M210.5 144.8h3.7M214.2 143h.1M214.2 141.1h.1M214.2 146.7h.1M214.2 144.8h.1"/>
<path d="M214.2 141.1l1.9 1M214.2 144.8l1.9 .9M216.1 142.1h.1M216.1 145.7h.1M216.1 142.1l-1.9 .9M216.1 145.7l-1.9 1"/>
<circle cx="138.5" cy="29.9" r=".35"/>
<circle cx="138.5" cy="39.1" r=".35"/>
<circle cx="145.5" cy="39.1" r=".35"/>
<circle cx="145.5" cy="27.7" r=".35"/>
<circle cx="167.3" cy="39.1" r=".35"/>
<circle cx="137.3" cy="50.2" r=".36"/>
<circle cx="144" cy="53.9" r=".36"/>
<circle cx="145.9" cy="57.6" r=".36"/>
<circle cx="167.3" cy="44.5" r=".35"/>
<circle cx="174.5" cy="53.9" r=".35"/>
<circle cx="174.5" cy="44.5" r=".35"/>
<circle cx="180.8" cy="50.2" r=".37"/>
<circle cx="203.9" cy="50.2" r=".37"/>
<circle cx="138.4" cy="61.3" r=".36"/>
<circle cx="140.3" cy="79.8" r=".36"/>
<circle cx="144" cy="79.8" r=".37"/>
<circle cx="145.8" cy="79.8" r=".37"/>
<circle cx="164.3" cy="79.8" r=".37"/>
<circle cx="164.3" cy="72.4" r=".36"/>
<circle cx="174.5" cy="72.4" r=".35"/>
<circle cx="180.6" cy="65" r=".36"/>
<circle cx="203.7" cy="68" r=".36"/>
<circle cx="138.5" cy="103.2" r=".35"/>
<circle cx="138.5" cy="112.5" r=".35"/>
<circle cx="145.5" cy="101" r=".35"/>
<circle cx="145.5" cy="112.5" r=".35"/>
<circle cx="167.3" cy="117.8" r=".35"/>
<circle cx="167.3" cy="112.5" r=".35"/>
<circle cx="174.5" cy="117.8" r=".35"/>
<circle cx="137.3" cy="123.6" r=".36"/>
<circle cx="138.4" cy="134.6" r=".36"/>
<circle cx="144" cy="127.2" r=".36"/>
<circle cx="145.9" cy="131" r=".36"/>
<circle cx="174.5" cy="127.2" r=".35"/>
<circle cx="180.6" cy="138.3" r=".36"/>
<circle cx="180.8" cy="123.6" r=".37"/>
<circle cx="203.9" cy="123.6" r=".37"/>
<circle cx="140.3" cy="153.1" r=".36"/>
<circle cx="144" cy="153.1" r=".37"/>
<circle cx="145.8" cy="153.1" r=".37"/>
<circle cx="164.3" cy="153.1" r=".37"/>
<circle cx="164.3" cy="145.7" r=".36"/>
<circle cx="174.5" cy="145.7" r=".35"/>
<circle cx="203.7" cy="141.3" r=".36"/>
</g>
<g fill="#000">
<path d="M124.1 40.3h2.9l-1.5 1.4zM128.5 40.4h.4v.4zM128.5 41.4h.4v.3zM124.8 69.8h3l-1.5 1.5zM129.2 70h.4v.4zM129.2 70.9h.4v.4zM124.1 113.6h2.9l-1.5 1.5zM128.5 113.8h.4v.4zM128.5 114.7h.4v.4zM124.8 143.2h3l-1.5 1.4zM129.2 143.3h.4v.4zM129.2 144.3h.4v.3z"/>
<path d="M151 37.9l1.9 1.3-1.9 1.2z" fill-rule="evenodd"/>
<path d="M197.6 47.3l1.9-1.3v2.6z" fill-rule="evenodd"/>
<path d="M174.5 63.7l1.3 1.9h-2.6z" fill-rule="evenodd"/>
<path d="M197.2 65l1.9-1.3v2.6z" fill-rule="evenodd"/>
<path d="M151 111.2l1.9 1.3-1.9 1.3z" fill-rule="evenodd"/>
<path d="M174.5 137.1l1.3 1.8h-2.6z" fill-rule="evenodd"/>
<path d="M197.2 138.4l1.9-1.3v2.6z" fill-rule="evenodd"/>
<path d="M197.6 120.6l1.9-1.3v2.6z" fill-rule="evenodd"/>
<circle cx="138.5" cy="29.9" r=".35"/>
<circle cx="138.5" cy="39.1" r=".35"/>
<circle cx="145.5" cy="39.1" r=".35"/>
<circle cx="145.5" cy="27.7" r=".35"/>
<circle cx="167.3" cy="39.1" r=".35"/>
<circle cx="137.3" cy="50.2" r=".36"/>
<circle cx="144" cy="53.9" r=".36"/>
<circle cx="145.9" cy="57.6" r=".36"/>
<circle cx="167.3" cy="44.5" r=".35"/>
<circle cx="174.5" cy="53.9" r=".35"/>
<circle cx="174.5" cy="44.5" r=".35"/>
<circle cx="180.8" cy="50.2" r=".37"/>
<circle cx="203.9" cy="50.2" r=".37"/>
<circle cx="138.4" cy="61.3" r=".36"/>
<circle cx="140.3" cy="79.8" r=".36"/>
<circle cx="144" cy="79.8" r=".37"/>
<circle cx="145.8" cy="79.8" r=".37"/>
<circle cx="164.3" cy="79.8" r=".37"/>
<circle cx="164.3" cy="72.4" r=".36"/>
<circle cx="174.5" cy="72.4" r=".35"/>
<circle cx="180.6" cy="65" r=".36"/>
<circle cx="203.7" cy="68" r=".36"/>
<circle cx="138.5" cy="103.2" r=".35"/>
<circle cx="138.5" cy="112.5" r=".35"/>
<circle cx="145.5" cy="101" r=".35"/>
<circle cx="145.5" cy="112.5" r=".35"/>
<circle cx="167.3" cy="117.8" r=".35"/>
<circle cx="167.3" cy="112.5" r=".35"/>
<circle cx="174.5" cy="117.8" r=".35"/>
<circle cx="137.3" cy="123.6" r=".36"/>
<circle cx="138.4" cy="134.6" r=".36"/>
<circle cx="144" cy="127.2" r=".36"/>
<circle cx="145.9" cy="131" r=".36"/>
<circle cx="174.5" cy="127.2" r=".35"/>
<circle cx="180.6" cy="138.3" r=".36"/>
<circle cx="180.8" cy="123.6" r=".37"/>
<circle cx="203.9" cy="123.6" r=".37"/>
<circle cx="140.3" cy="153.1" r=".36"/>
<circle cx="144" cy="153.1" r=".37"/>
<circle cx="145.8" cy="153.1" r=".37"/>
<circle cx="164.3" cy="153.1" r=".37"/>
<circle cx="164.3" cy="145.7" r=".36"/>
<circle cx="174.5" cy="145.7" r=".35"/>
<circle cx="203.7" cy="141.3" r=".36"/>
</g>
<path d="M127.8 39.2v8.4M127.8 47.6h2.5M128.5 68.7v8.5M128.5 77.2h2.6M127.8 112.5v8.5M127.8 121h2.5M128.5 142.1v8.4M128.5 150.5h2.6" fill="none" stroke="#000" stroke-width=".55" stroke-dasharray="1.1 1.1"/>
<g fill="#000" stroke-dasharray="1.1 1.1">
<circle cx="127.8" cy="47.6" r=".27"/>
<circle cx="130.3" cy="47.6" r=".27"/>
<circle cx="128.5" cy="77.2" r=".27"/>
<circle cx="131.1" cy="77.2" r=".27"/>
<circle cx="127.8" cy="121" r=".27"/>
<circle cx="130.3" cy="121" r=".27"/>
<circle cx="128.5" cy="150.5" r=".27"/>
<circle cx="131.1" cy="150.5" r=".27"/>
</g>
<g fill="none" stroke="#000" stroke-width=".16">
<path d="M120.5 47.1h.1M120.5 50.8h.1M120.6 46l1.1 1.1M120.6 49.7l1.1 1.1M121.7 46l-1.2 1.1M121.7 49.7l-1.2 1.1M121.7 47.1h.1M121.7 50.8h.1M135.3 47.1h.1M135.3 46l1.2 1.1M136.4 46l-1.1 1.1M136.5 47.1h.1"/>
<path d="M121.3 76.7h.1M121.3 75.6l1.1 1.1M121.3 79.2l1.1 1.2M122.4 75.6l-1.1 1.1M122.4 79.2l-1.1 1.2M122.4 76.7h.1M136 76.7h.1M136.1 75.6l1.1 1.1M137.2 75.6l-1.2 1.1M137.2 76.7h.1M121.3 80.4h.1M122.4 80.4h.1"/>
<path d="M120.6 119.3l1.1 1.2M121.7 119.3l-1.2 1.2M135.3 119.3l1.2 1.2M136.4 119.3l-1.1 1.2M120.5 120.5h.1M120.5 124.2h.1M120.6 123l1.1 1.2M121.7 123l-1.2 1.2M121.7 120.5h.1M121.7 124.2h.1M135.3 120.5h.1M136.5 120.5h.1"/>
<path d="M121.3 150h.1M121.3 153.7h.1M121.3 148.9l1.1 1.1M121.3 152.6l1.1 1.1M122.4 148.9l-1.1 1.1M122.4 152.6l-1.1 1.1M122.4 150h.1M122.4 153.7h.1M136 150h.1M136.1 148.9l1.1 1.1M137.2 148.9l-1.2 1.1M137.2 150h.1"/>
</g>
<path d="M266.5 15v180" fill="none" stroke="#39a9dc" stroke-width="1"/>
<g fill="#39a9dc">
<path d="M0 0h8.6v210h-8.6z" fill-rule="evenodd"/>
<path d="M0 0h7.5v210h-7.5z" fill-rule="evenodd"/>
</g>
<path d="M9.3 0v210" fill="none" stroke="#002052" stroke-width="1.4"/>
<g fill="#001e41">
<path d="M271.7 15l4.1 1.6a1.53 1.53 0 0 1 .9 1.4v8.3l-.1 .1-.8-.3v-7.4a1.4 1.4 0 0 0-.8-1.3 1.4 1.4 0 0 0-1.5 .2l-1.3 1.4-.2 .1-.2-.1z"/>
<path d="M270.6 22.3l3.9 1.6 .2 .2v1.4l-.1 .1-3.1-1.3a1.54 1.54 0 0 1-.9-1.4z"/>
<path d="M270.6 19.4a1.48 1.48 0 0 0 2.4 .4l1.2-1.3 .2-.1 .2 .1 .1 4.2-4.1-1.6z"/>
</g>
<text font-size="4.2" fill="#39a9dc" x="273.8" y="160.7" transform="rotate(90 273.8 160.7)">STDES-7KWOBC</text>
<g font-size="3.2" fill="#39a9dc">
<text x="97.2" y="17.8">Figure 10. Mother board circuit schematic - A6387 LLC (2 of 4)</text>
<text x="97.3" y="91.2">Figure 11. Mother board circuit schematic - A6387 LLC (3 of 4)</text>
</g>
<text font-size="2.8" fill="#002052" x="269.5" y="166.8" transform="rotate(90 269.5 166.8)">Schematic diagrams</text>
<g font-size="2.5" fill="#fff">
<text x="5.3" y="15" transform="rotate(90 5.3 15)">DB4543 - Rev 2</text>
<text x="5" y="183.7" transform="rotate(90 5 183.7)">page 9/27</text>
</g>
<g font-size="1.7">
<text x="120.7" y="38.8">1</text>
<text x="135.3" y="38.8">8</text>
<text x="146.8" y="38.8">A</text>
<text x="150.1" y="39.9">A</text>
<text x="152.6" y="39.9">C</text>
<text x="156" y="38.8">C</text>
<text x="120.7" y="46.2">3</text>
<text x="120.7" y="42.4">2</text>
<text x="135.3" y="42.4">7</text>
<text x="135.3" y="46.2">6</text>
<text x="147.3" y="46.2">3</text>
<text x="150.5" y="47.3">VCC</text>
<text x="157.2" y="47.3">Vboot</text>
<text x="163.8" y="46.2">8</text>
<text x="193.2" y="46.9">C</text>
<text x="202.6" y="46.9">A</text>
<text x="120.7" y="49.9">4</text>
<text x="135.3" y="49.9">5</text>
<text x="147.3" y="53.5">2</text>
<text x="158" y="51">HVG</text>
<text x="163.8" y="53.5">6</text>
<text x="163.8" y="49.9">7</text>
<text x="147.3" y="57.2">1</text>
<text x="150.5" y="58.4">LIN</text>
<text x="150.5" y="54.7">HIN</text>
<text x="158" y="54.7">OUT</text>
<text x="158.2" y="58.4">LVG</text>
<text x="163.8" y="57.2">5</text>
<text x="157.9" y="62.1">GND</text>
<text x="163.8" y="60.9">4</text>
<text x="174.1" y="60.6" transform="rotate(-90 174.1 60.6)">C</text>
<text x="175.3" y="64" transform="rotate(-90 175.3 64)">C</text>
<text x="192.9" y="64.6">C</text>
<text x="202.2" y="64.6">A</text>
<text x="121.4" y="68.3">1</text>
<text x="136.1" y="68.3">8</text>
<text x="174.1" y="69.8" transform="rotate(-90 174.1 69.8)">A</text>
<text x="175.3" y="66.5" transform="rotate(-90 175.3 66.5)">A</text>
<text x="121.4" y="75.7">3</text>
<text x="121.4" y="72">2</text>
<text x="136.1" y="72">7</text>
<text x="136.1" y="75.7">6</text>
<text x="121.4" y="79.4">4</text>
<text x="136.1" y="79.4">5</text>
<text x="120.7" y="112.1">1</text>
<text x="135.3" y="112.1">8</text>
<text x="146.8" y="112.1">A</text>
<text x="150.1" y="113.3">A</text>
<text x="152.6" y="113.3">C</text>
<text x="156" y="112.1">C</text>
<text x="120.7" y="119.5">3</text>
<text x="120.7" y="115.8">2</text>
<text x="135.3" y="115.8">7</text>
<text x="135.3" y="119.5">6</text>
<text x="147.3" y="119.5">3</text>
<text x="163.8" y="119.5">8</text>
<text x="120.7" y="123.2">4</text>
<text x="135.3" y="123.2">5</text>
<text x="150.5" y="120.6">VCC</text>
<text x="157.2" y="120.6">Vboot</text>
<text x="158" y="124.3">HVG</text>
<text x="163.8" y="123.2">7</text>
<text x="193.2" y="120.2">C</text>
<text x="202.6" y="120.2">A</text>
<text x="147.3" y="130.6">1</text>
<text x="147.3" y="126.9">2</text>
<text x="150.5" y="131.7">LIN</text>
<text x="150.5" y="128">HIN</text>
<text x="158" y="128">OUT</text>
<text x="158.2" y="131.7">LVG</text>
<text x="163.8" y="130.6">5</text>
<text x="163.8" y="126.9">6</text>
<text x="157.9" y="135.4">GND</text>
<text x="163.8" y="134.3">4</text>
<text x="174.1" y="133.9" transform="rotate(-90 174.1 133.9)">C</text>
<text x="175.3" y="137.3" transform="rotate(-90 175.3 137.3)">C</text>
<text x="192.9" y="138">C</text>
<text x="202.2" y="138">A</text>
<text x="121.4" y="141.7">1</text>
<text x="136.1" y="141.7">8</text>
<text x="174.1" y="143.2" transform="rotate(-90 174.1 143.2)">A</text>
<text x="175.3" y="139.8" transform="rotate(-90 175.3 139.8)">A</text>
<text x="121.4" y="149.1">3</text>
<text x="121.4" y="145.4">2</text>
<text x="136.1" y="145.4">7</text>
<text x="136.1" y="149.1">6</text>
<text x="121.4" y="152.7">4</text>
<text x="136.1" y="152.7">5</text>
</g>
<g font-size="1.6">
<text x="66.2" y="22">VH</text>
<text x="84.5" y="22.9">VH</text>
<text x="128.3" y="23.1">+5V_LLC_Opto</text>
<text x="144.4" y="23.6">VH</text>
<text x="66" y="25.4">+5V_LLC_Opto</text>
<text x="66.2" y="28.9">GND_Lowside</text>
<text x="84.2" y="26.2">+5V_LLC_Opto</text>
<text x="84.3" y="29.7">GND_Lowside</text>
<text x="134.2" y="27.5">C216</text>
<text x="134.6" y="29.2">1uF</text>
<text x="150.3" y="31.8">C217</text>
<text x="150.3" y="33.6">0.1uF</text>
<text x="154" y="34.5">GND_Lowside</text>
<text x="64.2" y="40.8">PWM_L</text>
<text x="64.6" y="38.2">PWM_H</text>
<text x="78.6" y="37.2">PWM_H</text>
<text x="78.8" y="39.9">PWM_L</text>
<text x="95.2" y="39.7">PWM_H</text>
<text x="111.1" y="37.7">R235</text>
<text x="111.1" y="41.4">330</text>
<text x="149.2" y="37.3">D54</text>
<text x="158.4" y="37.7">R236</text>
<text x="159.9" y="41.2">20</text>
<text x="174.9" y="37.5">C218</text>
<text x="174.9" y="39.3">1uF</text>
<text x="74.3" y="43.5">GND_D</text>
<text x="88.4" y="44.1">GND_D</text>
<text x="148.8" y="42.1">STTH1R06A</text>
<text x="150.5" y="44.7">IC3</text>
<text x="174.9" y="42.9">C219</text>
<text x="174.9" y="44.7">0.22uF</text>
<text x="185" y="46">R237</text>
<text x="190.6" y="45.6">1</text>
<text x="194.3" y="43.6">STPS1L30A</text>
<text x="196.1" y="45.4">D55</text>
<text x="69" y="49.7">GND_D</text>
<text x="106.7" y="49.9">GND_D</text>
<text x="122.9" y="53.7">U21</text>
<text x="145.1" y="48">R525</text>
<text x="145.1" y="50.3">330</text>
<text x="185.4" y="52.7">R238</text>
<text x="190.6" y="52.7">20</text>
<text x="216.3" y="50.6">GateH</text>
<text x="60.1" y="57.5">EmitterH</text>
<text x="62" y="55.4">GateH</text>
<text x="74.2" y="54.7">GateH</text>
<text x="74.5" y="56.7">EmitterH</text>
<text x="132.4" y="58.9">C220</text>
<text x="182.3" y="56.4">R239</text>
<text x="187.4" y="56.4">4.7</text>
<text x="216.4" y="54.3">EmitterH</text>
<text x="60.5" y="62.8">EmitterL</text>
<text x="62.3" y="60.8">GateL</text>
<text x="74.5" y="60">GateL</text>
<text x="74.7" y="62.1">EmitterL</text>
<text x="132.7" y="60.6">1uF</text>
<text x="145.8" y="61">R526</text>
<text x="145.8" y="62.8">330</text>
<text x="151.4" y="64.7">A6387D</text>
<text x="174.7" y="62.1">STTH1R06A</text>
<text x="175.8" y="63.9">D56</text>
<text x="185" y="63.7">R240</text>
<text x="190.6" y="63.4">1</text>
<text x="195.7" y="60.6">STPS1L30A</text>
<text x="197.6" y="62.8">D57</text>
<text x="93.6" y="69.1">PWM_L</text>
<text x="111.1" y="67.6">R241</text>
<text x="111.9" y="70.6">330</text>
<text x="149.4" y="68.4">C362</text>
<text x="149.4" y="70">33pF</text>
<text x="185.2" y="70.4">R242</text>
<text x="190.4" y="70.4">20</text>
<text x="216.1" y="69.1">GateL</text>
<text x="147.5" y="73.9">C363</text>
<text x="147.5" y="75.6">33pF</text>
<text x="180.4" y="74.8">R243</text>
<text x="185.6" y="74.8">4.7</text>
<text x="216.1" y="72.8">EmitterL</text>
<text x="107.4" y="78.7">GND_D</text>
<text x="123.7" y="83.3">U22</text>
<text x="168" y="80.4">GND_Lowside</text>
<text x="66.2" y="95.3">VH</text>
<text x="66" y="98.7">+5V_LLC_Opto</text>
<text x="84.2" y="99.6">+5V_LLC_Opto</text>
<text x="84.5" y="96.2">VH</text>
<text x="128.3" y="96.4">+5V_LLC_Opto</text>
<text x="134.2" y="100.9">C221</text>
<text x="144.4" y="97">VH</text>
<text x="66.2" y="102.2">GND_Lowside</text>
<text x="84.3" y="103.1">GND_Lowside</text>
<text x="134.6" y="102.5">1uF</text>
<text x="150.3" y="105.1">C222</text>
<text x="150.3" y="107">0.1uF</text>
<text x="154" y="107.9">GND_Lowside</text>
<text x="64.6" y="111.6">PWM_H</text>
<text x="78.6" y="110.5">PWM_H</text>
<text x="78.8" y="113.3">PWM_L</text>
<text x="95.2" y="113">PWM_H</text>
<text x="111.1" y="111">R244</text>
<text x="149.2" y="110.6">D58</text>
<text x="158.4" y="111">R245</text>
<text x="174.9" y="110.8">C223</text>
<text x="174.9" y="112.7">1uF</text>
<text x="64.2" y="114.2">PWM_L</text>
<text x="74.3" y="116.8">GND_D</text>
<text x="88.4" y="117.5">GND_D</text>
<text x="111.1" y="114.7">330</text>
<text x="148.8" y="115.4">STTH1R06A</text>
<text x="150.5" y="118.1">IC4</text>
<text x="159.9" y="114.5">20</text>
<text x="174.9" y="116.2">C224</text>
<text x="174.9" y="118.1">0.22uF</text>
<text x="185" y="119.3">R246</text>
<text x="190.6" y="119">1</text>
<text x="194.3" y="116.9">STPS1L30A</text>
<text x="196.1" y="118.8">D59</text>
<text x="69" y="123">GND_D</text>
<text x="106.7" y="123.2">GND_D</text>
<text x="145.1" y="121.4">R527</text>
<text x="145.1" y="123.6">330</text>
<text x="185.4" y="126">R247</text>
<text x="190.6" y="126">20</text>
<text x="216.3" y="124">GateH</text>
<text x="60.1" y="130.8">EmitterH</text>
<text x="62" y="128.8">GateH</text>
<text x="74.2" y="128">GateH</text>
<text x="74.5" y="130.1">EmitterH</text>
<text x="122.9" y="127.1">U23</text>
<text x="182.3" y="129.7">R248</text>
<text x="187.4" y="129.7">4.7</text>
<text x="216.4" y="127.7">EmitterH</text>
<text x="60.5" y="136.1">EmitterL</text>
<text x="62.3" y="134.1">GateL</text>
<text x="74.5" y="133.4">GateL</text>
<text x="74.7" y="135.4">EmitterL</text>
<text x="132.4" y="132.3">C225</text>
<text x="132.7" y="133.9">1uF</text>
<text x="145.8" y="134.3">R528</text>
<text x="145.8" y="136.1">330</text>
<text x="151.4" y="138">A6387D</text>
<text x="174.7" y="135.4">STTH1R06A</text>
<text x="175.8" y="137.3">D60</text>
<text x="185" y="137.1">R249</text>
<text x="190.6" y="136.7">1</text>
<text x="195.7" y="133.9">STPS1L30A</text>
<text x="197.6" y="136.1">D61</text>
<text x="93.6" y="142.4">PWM_L</text>
<text x="111.1" y="140.9">R250</text>
<text x="111.9" y="143.9">330</text>
<text x="149.4" y="141.7">C364</text>
<text x="149.4" y="143.4">33pF</text>
<text x="185.2" y="143.7">R251</text>
<text x="190.4" y="143.7">20</text>
<text x="216.1" y="142.4">GateL</text>
<text x="147.5" y="147.2">C365</text>
<text x="147.5" y="148.9">33pF</text>
<text x="180.4" y="148.2">R252</text>
<text x="185.6" y="148.2">4.7</text>
<text x="216.1" y="146.1">EmitterL</text>
<text x="107.4" y="152">GND_D</text>
<text x="168" y="153.7">GND_Lowside</text>
<text x="123.7" y="156.7">U24</text>
</g>
</svg>
